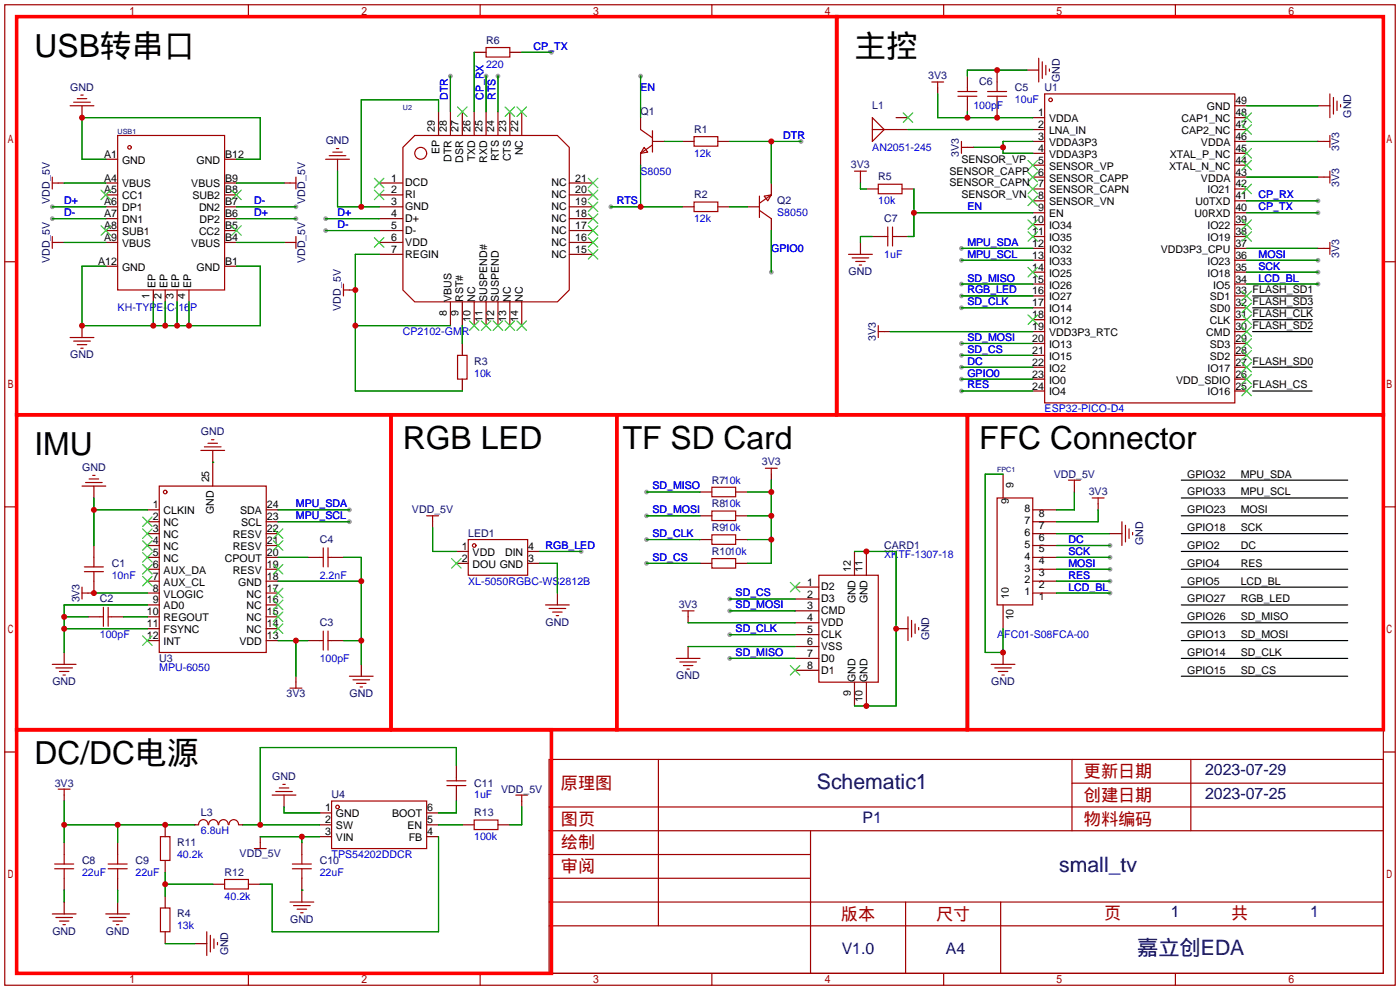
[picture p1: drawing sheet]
<svg xmlns="http://www.w3.org/2000/svg" width="299mm" height="212mm" viewBox="0 0 299 212" stroke-linecap="round" stroke-linejoin="round" font-family="sans-serif">
<g fill="#999">
<circle cx="11.2" cy="44.2" r=".51"/>
<circle cx="11.2" cy="46.7" r=".51"/>
<circle cx="63.2" cy="44.2" r=".51"/>
<circle cx="63.2" cy="46.7" r=".51"/>
<circle cx="69.6" cy="46.7" r=".51"/>
<circle cx="69.6" cy="49.3" r=".51"/>
<circle cx="106.4" cy="16.3" r=".51"/>
<circle cx="96.3" cy="16.3" r=".51"/>
<circle cx="103.9" cy="16.3" r=".51"/>
<circle cx="117.9" cy="11.2" r=".51"/>
<circle cx="171.2" cy="30.2" r=".51"/>
<circle cx="164.8" cy="58.2" r=".51"/>
<circle cx="136.9" cy="16.3" r=".51"/>
<circle cx="130.6" cy="44.2" r=".51"/>
<circle cx="74.7" cy="109" r=".51"/>
<circle cx="74.7" cy="111.5" r=".51"/>
<circle cx="124.2" cy="117.9" r=".51"/>
<circle cx="138.2" cy="105.2" r=".51"/>
<circle cx="138.2" cy="110.2" r=".51"/>
<circle cx="138.2" cy="115.3" r=".51"/>
<circle cx="138.2" cy="120.4" r=".51"/>
<circle cx="156" cy="128" r=".51"/>
<circle cx="156" cy="130.6" r=".51"/>
<circle cx="156" cy="135.6" r=".51"/>
<circle cx="156" cy="140.7" r=".51"/>
<circle cx="237.2" cy="126.7" r=".51"/>
<circle cx="237.2" cy="124.2" r=".51"/>
<circle cx="237.2" cy="121.7" r=".51"/>
<circle cx="237.2" cy="119.1" r=".51"/>
<circle cx="237.2" cy="116.6" r=".51"/>
<circle cx="205.5" cy="53.1" r=".51"/>
<circle cx="205.5" cy="55.6" r=".51"/>
<circle cx="205.5" cy="60.7" r=".51"/>
<circle cx="205.5" cy="63.2" r=".51"/>
<circle cx="205.5" cy="65.8" r=".51"/>
<circle cx="205.5" cy="73.4" r=".51"/>
<circle cx="205.5" cy="75.9" r=".51"/>
<circle cx="205.5" cy="78.5" r=".51"/>
<circle cx="205.5" cy="81" r=".51"/>
<circle cx="205.5" cy="83.6" r=".51"/>
<circle cx="281.7" cy="55.6" r=".51"/>
<circle cx="281.7" cy="58.2" r=".51"/>
<circle cx="281.7" cy="60.7" r=".51"/>
<circle cx="281.7" cy="45.5" r=".51"/>
<circle cx="281.7" cy="42.9" r=".51"/>
</g>
<g fill="none" stroke="#a10000" stroke-width=".25">
<path d="M1 1h297.2v209.6h-297.2zM3.6 3.6h292.1v204.4h-292.1zM53.1 1v2.6M102.6 1v2.6M103.9 10.2h5.1v2h-5.1zM152.1 1v2.6M199.1 17.5h2.6M200.4 17.5v1.3M201.7 1v2.6M204.7 19.6h4.1M206.8 18.8v.8M211.1 19.6h4"/>
<path d="M213.1 17.5v2.1M222 12.4v5.1M222.8 13.2v3.6M223.5 14v2M224.3 14.7v.5M251.2 1v2.6M11.2 37.8v2.6M11.2 39.1h1.2M15 22.6h5.1M15.7 21.8h3.6M16.5 21.1h2M17.3 20.3h.5"/>
<path d="M25.1 29h22.9v33h-22.9zM62 39.1h1.2M63.2 37.8v2.6M69.6 34h5.1M70.4 33.3h3.5M71.1 32.5h2.1M71.9 31.8h.5M86.1 31.5l2.5-2.5h30.5l2.6 2.5v30.5l-2.6 2.5h-30.5l-2.5-2.5zM136.9 27.7l2.5 1.8M137.7 31.5l.7 1-1.5 .3zM139.4 31l-2.5 1.8M139.4 27.9v4.6"/>
<path d="M148.3 29.2h5.1v2h-5.1zM182.6 36.6h2.6M183.9 36.6v1.2M186.4 25.1l2.6 2.6-2.6 2.5zM186.4 27.7h5.1M187.7 39.4h5.1v2h-5.1zM204.7 20.6h4.1M205.5 30.2v2.6M205.5 31.5h1.3M206.8 20.6v.7M211.1 20.6h4M213.1 20.6v2"/>
<path d="M223.3 20.1h40.6v66h-40.6zM283 37.8h1.2M283 30.2h1.2M284.2 20.1v5M284.2 29v2.5M284.2 36.6v2.5M285 20.8v3.6M285.8 21.6v2M286.5 22.4v.5M1 55.9h2.6M11.2 50.5v2.6M11.2 51.8h1.2"/>
<path d="M62 51.8h1.2M63.2 50.5v2.6M148.3 43.2h5.1v2h-5.1zM162.3 45l2.5 1.7M162.3 41.9v4.6M163.3 41.9l1.5-.2-.7 1.2zM164.8 41.7l-2.5 1.7M181.4 54.4h5M182.1 55.1h3.6M182.9 55.9h2M183.6 56.6h.5M189 50.5h.7"/>
<path d="M189.7 48.5v4.1M190.8 48.5v4.1M190.8 50.5h.7M283 53.1h1.2M284.2 51.8v2.6M295.7 55.9h2.5M15 72.1h5.1M15.7 72.9h3.6M16.5 73.7h2M17.3 74.4h.5M73.4 60.7v2.5M73.4 62h1.3"/>
<path d="M97.8 75.9h2v5.1h-2zM187.7 69.6v2.5M187.7 70.9h1.3M42.9 96.3h5.1M43.7 95.5h3.5M44.4 94.7h2.1M45.2 94h.5M1 108.3h2.6M17.5 103.9h5.1M18.3 103.1h3.5M19 102.4h2.1M19.8 101.6h.5"/>
<path d="M20.1 119.1v2.1M34 103.9h22.9v35.5h-22.9zM68.3 119.1h.8M69.1 117.1v4.1M70.1 117.1v4.1M70.1 119.1h.8M91.2 110.2h2.5M92.5 110.2v1.3M100.1 115.3h12.7v7.6h-12.7zM152.1 104.1h5.1v2.1h-5.1zM152.1 109.2h5.1v2.1h-5.1zM152.1 114.3h5.1v2h-5.1z"/>
<path d="M152.1 119.4h5.1v2h-5.1zM163.6 100.1h2.5M164.8 100.1v1.2M213.1 106.4h7.6v22.9h-7.6zM228.3 102.6h2.6M229.6 102.6v1.3M233.4 106.4h2.6M234.7 106.4v1.3M239.8 111.5v5.1M240.5 112.3v3.5M241.3 113v2.1M242.1 113.8v.5"/>
<path d="M295.7 108.3h2.5M17.5 125.5v2.5M17.5 126.7h1.3M18 122.2h4.1M18 121.2h4.1M20.1 122.2v2M21.3 131.8h.8M22.1 129.8v4.1M23.1 129.8v4.1M23.1 131.8h.8M68.3 136.9h.8M69.1 134.9v4"/>
<path d="M70.1 134.9v4M70.1 136.9h.8M116.6 129.3h5.1M117.3 130h3.6M118.1 130.8h2M118.9 131.6h.5M145.8 130.6h2.5M147.1 130.6v1.2M175 122.9h12.7v22.9h-12.7zM194.1 131.8v5.1M194.8 132.6v3.5M195.6 133.4v2"/>
<path d="M196.3 134.1v.5M11.2 142h5.1M11.9 142.7h3.6M12.7 143.5h2M13.5 144.3h.5M62 147.1h2.5M63.2 145.8v1.3M74.7 144.5h5.1M75.4 145.3h3.6M76.2 146.1h2M77 146.8h.5M144.5 140.7h5.1"/>
<path d="M145.3 141.5h3.5M146 142.2h2.1M146.8 143h.5M211.8 142h5.1M212.6 142.7h3.6M213.4 143.5h2M214.1 144.3h.5M1 160.7h2.6M12.4 168.7h2.6M13.7 168.7v1.2M34.3 178.8h2v5.1h-2zM42.4 176.3a1.01 1.01 0 0 1 1.1-1.1 1.01 1.01 0 0 1 1 1.1"/>
<path d="M44.6 176.3a1.01 1.01 0 0 1 1-1.1 1.01 1.01 0 0 1 1 1.1M46.8 176.3a1.01 1.01 0 0 1 1-1.1 1.01 1.01 0 0 1 1 1.1M48.9 176.3a1.01 1.01 0 0 1 1.1-1.1 1.01 1.01 0 0 1 1 1.1M58.2 169.9h5M58.9 169.2h3.6M59.7 168.4h2M60.5 167.6h.5M70.9 171.2h20.3v10.2h-20.3zM95.5 167.9h4.1M95.5 166.9h4.1M97.5 166.1v.8M97.5 167.9v.8"/>
<path d="M101.3 175.3h5.1v2h-5.1zM110.2 169.9h2.6M111.5 169.9v1.3M117.3 162.3h178.4v45.7h-178.4zM117.3 177.5h178.4M117.3 172.5h178.4M140.7 162.3v35.6M173.2 177.5v30.5M229.1 162.3v15.2M229.1 167.4h66.6M254.5 162.3v15.2M295.7 160.7h2.5"/>
<path d="M11.2 195.3h5.1M11.7 185.7h4M11.7 184.7h4M11.9 196.1h3.6M12.7 196.9h2M13.5 197.6h.5M13.7 182.6v2.1M13.7 185.7v2M22.6 195.3h5.1M23.1 185.7h4.1M23.1 184.7h4.1M23.4 196.1h3.5"/>
<path d="M24.1 196.9h2.1M24.9 197.6h.5M25.1 182.6v2.1M25.1 185.7v2M34.3 194.1h2v5h-2zM44.2 199.1v5.1M45 199.9v3.6M48 188h5.1v2h-5.1zM54.4 181.4h2.5M55.6 180.1v1.3M62 192.8h5.1M62.5 185.7h4"/>
<path d="M62.5 184.7h4M62.7 193.5h3.6M63.5 194.3h2M64.3 195.1h.5M64.5 182.6v2.1M64.5 185.7v2M117.3 182.6h55.9M117.3 197.9h178.4M117.3 192.8h178.4M117.3 187.7h55.9M193.5 192.8v15.2M213.9 192.8v15.2"/>
<path d="M45.7 200.7v2M46.5 201.4v.5M53.1 208v2.6M102.6 208v2.6M152.1 208v2.6M201.7 208v2.6M251.2 208v2.6"/>
<circle cx="27.7" cy="31.5" r=".38"/>
<circle cx="89.9" cy="32.8" r="1.27"/>
<circle cx="224.5" cy="21.3" r=".38"/>
<circle cx="35.3" cy="105.2" r=".38"/>
<circle cx="101.3" cy="116.6" r=".38"/>
<circle cx="72.1" cy="172.5" r=".38"/>
</g>
<g fill="none" stroke="#870000" stroke-width=".25">
<path d="M101.3 11.2h2.6M109 11.2h2.5M200.4 18.8v1.3M206.8 16.3v2.5M213.1 15v2.5M219.5 15h2.5M12.4 39.1h1.3M17.5 22.6v2.5M22.6 39.1h2.5M22.6 34h2.5M48 39.1h2.5M48 34h2.5"/>
<path d="M60.7 39.1h1.3M72.1 34v2.6M81 39.1h5.1M93.7 23.9v5.1M96.3 23.9v5.1M98.8 23.9v5.1M101.3 23.9v5.1M103.9 23.9v5.1M106.4 23.9v5.1M109 23.9v5.1M111.5 23.9v5.1M121.7 39.1h5"/>
<path d="M136.9 25.1v2.6M136.9 32.8v2.5M139.4 30.2h2.6M145.8 30.2h2.5M153.4 30.2h2.6M164.8 39.1v2.6M183.9 37.8v1.3M191.5 25.1h2.6M191.5 27.7h2.6M206.8 21.3v2.6M206.8 31.5h1.2M213.1 22.6v2.5"/>
<path d="M220.7 25.1h2.6M220.7 27.7h2.6M220.7 30.2h2.6M220.7 32.8h2.6M220.7 35.3h2.6M220.7 37.8h2.6M263.9 25.1h2.5M263.9 27.7h2.5M263.9 30.2h2.5M263.9 32.8h2.5M263.9 35.3h2.5M263.9 37.8h2.5"/>
<path d="M263.9 22.6h2.5M281.7 30.2h1.3M281.7 37.8h1.3M281.7 22.6h2.5M12.4 51.8h1.3M22.6 56.9h2.5M22.6 51.8h2.5M22.6 49.3h2.5M22.6 46.7h2.5M22.6 44.2h2.5M22.6 41.7h2.5M48 56.9h2.5"/>
<path d="M48 51.8h2.5M48 49.3h2.5M48 46.7h2.5M48 44.2h2.5M48 41.7h2.5M60.7 51.8h1.3M81 51.8h5.1M81 49.3h5.1M81 46.7h5.1M81 44.2h5.1M81 41.7h5.1M81 54.4h5.1"/>
<path d="M121.7 51.8h5M121.7 49.3h5M121.7 46.7h5M121.7 44.2h5M121.7 41.7h5M121.7 54.4h5M145.8 44.2h2.5M153.4 44.2h2.6M159.8 44.2h2.5M164.8 46.7v2.6M183.9 51.8v2.6M185.2 40.4h2.5"/>
<path d="M186.4 50.5h2.6M191.5 50.5h2.6M192.8 40.4h2.5M220.7 40.4h2.6M220.7 42.9h2.6M220.7 45.5h2.6M220.7 48h2.6M220.7 50.5h2.6M220.7 53.1h2.6M220.7 55.6h2.6M220.7 58.2h2.6M263.9 40.4h2.5"/>
<path d="M263.9 42.9h2.5M263.9 45.5h2.5M263.9 48h2.5M263.9 50.5h2.5M263.9 53.1h2.5M263.9 55.6h2.5M263.9 58.2h2.5M281.7 53.1h1.3M17.5 69.6v2.5M32.8 62v2.5M35.3 62v2.5M37.8 62v2.5"/>
<path d="M40.4 62v2.5M74.7 62h1.2M96.3 64.5v5.1M98.8 64.5v5.1M98.8 73.4v2.5M101.3 64.5v5.1M103.9 64.5v5.1M106.4 64.5v5.1M109 64.5v5.1M111.5 64.5v5.1M189 70.9h1.2M220.7 60.7h2.6"/>
<path d="M220.7 63.2h2.6M220.7 65.8h2.6M220.7 68.3h2.6M220.7 70.9h2.6M220.7 73.4h2.6M220.7 75.9h2.6M220.7 78.5h2.6M263.9 60.7h2.5M263.9 63.2h2.5M263.9 65.8h2.5M263.9 68.3h2.5M263.9 70.9h2.5"/>
<path d="M263.9 73.4h2.5M263.9 75.9h2.5M263.9 78.5h2.5M45.5 96.3v7.6M98.8 81v2.6M220.7 81h2.6M220.7 83.6h2.6M263.9 81h2.5M263.9 83.6h2.5M20.1 103.9v2.5M20.1 116.6v2.5M31.5 109h2.5"/>
<path d="M31.5 111.5h2.5M31.5 114h2.5M31.5 116.6h2.5M31.5 119.1h2.5M56.9 109h2.5M56.9 111.5h2.5M56.9 114h2.5M56.9 116.6h2.5M56.9 119.1h2.5M65.8 119.1h2.5M70.9 119.1h2.5M92.5 111.5v1.3"/>
<path d="M97.5 117.9h2.6M112.8 117.9h2.5M149.6 105.2h2.5M149.6 110.2h2.5M149.6 115.3h2.5M157.2 105.2h2.6M157.2 110.2h2.6M157.2 115.3h2.6M164.8 101.3v1.3M182.6 117.9v5M185.2 117.9v5M214.4 101.3v5.1"/>
<path d="M220.7 109h5.1M220.7 111.5h5.1M220.7 114h5.1M220.7 116.6h5.1M220.7 119.1h5.1M229.6 103.9v1.3M234.7 107.7v1.3M237.2 114h2.6M13.7 139.4v2.6M18.8 131.8h2.5M20.1 124.2v2.5h-1.3M23.9 131.8h2.5"/>
<path d="M31.5 121.7h2.5M31.5 124.2h2.5M31.5 126.7h2.5M31.5 129.3h2.5M31.5 131.8h2.5M31.5 134.4h2.5M31.5 136.9h2.5M56.9 121.7h2.5M56.9 124.2h2.5M56.9 126.7h2.5M56.9 129.3h2.5M56.9 131.8h2.5"/>
<path d="M56.9 134.4h2.5M56.9 136.9h2.5M65.8 136.9h2.5M70.9 136.9h2.5M97.5 120.4h2.6M112.8 120.4h2.5M119.1 126.7v2.6M147.1 131.8v1.3M147.1 138.2v2.5M149.6 120.4h2.5M157.2 120.4h2.6M169.9 138.2h5.1"/>
<path d="M169.9 135.6h5.1M169.9 133.1h5.1M169.9 130.6h5.1M169.9 128h5.1M169.9 125.5h5.1M191.5 134.4h2.6M214.4 129.3v5.1M214.4 139.4v2.6M220.7 121.7h5.1M220.7 124.2h5.1M220.7 126.7h5.1M63.2 144.5v1.3"/>
<path d="M77.2 142v2.5M169.9 143.3h5.1M169.9 140.7h5.1M182.6 145.8v5.1M185.2 145.8v5.1M13.7 169.9v1.3M35.3 176.3v2.5M41.7 176.3h.7M51.1 176.3h.7M55.6 178.8v1.3M60.7 169.9v2.6M68.3 173.7h2.6"/>
<path d="M68.3 176.3h2.6M68.3 178.8h2.6M91.2 173.7h2.5M91.2 176.3h2.5M91.2 178.8h2.5M97.5 163.6v2.5M97.5 168.7v2.5M98.8 176.3h2.5M106.4 176.3h2.6M111.5 171.2v1.3M13.7 180.1v2.5M13.7 187.7v2.5"/>
<path d="M13.7 192.8v2.5M25.1 180.1v2.5M25.1 187.7v2.5M25.1 192.8v2.5M35.3 183.9v2.5M35.3 191.5v2.6M35.3 199.1v2.6M45.5 189h2.5M53.1 189h2.5M64.5 180.1v2.5M64.5 187.7v5.1M41.7 201.7h2.5"/>
</g>
<g fill="none" stroke="#3c3" stroke-width=".25">
<path d="M80 38.1l2 2M82 38.1l-2 2M97.8 22.9l2 2M99.8 22.9l-2 2M107.9 22.9l2.1 2M110 22.9l-2.1 2M110.5 22.9l2 2M112.5 22.9l-2 2M125.7 38.1l2.1 2M127.8 38.1l-2.1 2M193 24.1l2.1 2.1M195.1 24.1l-2.1 2.1"/>
<path d="M219.7 34.3l2 2M219.7 36.8l2 2.1M219.7 39.4l2 2M221.7 34.3l-2 2M221.7 36.8l-2 2.1M221.7 39.4l-2 2M265.4 39.4l2.1 2M265.4 34.3l2.1 2M265.4 31.8l2.1 2M265.4 26.7l2.1 2M265.4 24.1l2.1 2.1M267.5 39.4l-2.1 2"/>
<path d="M267.5 34.3l-2.1 2M267.5 31.8l-2.1 2M267.5 26.7l-2.1 2M267.5 24.1l-2.1 2.1M21.6 48.3l2 2M21.6 40.6l2 2.1M23.6 48.3l-2 2M23.6 40.6l-2 2.1M49.5 40.6l2.1 2.1M49.5 48.3l2.1 2M51.6 40.6l-2.1 2.1M51.6 48.3l-2.1 2"/>
<path d="M80 40.6l2 2.1M80 50.8l2 2M82 40.6l-2 2.1M82 50.8l-2 2M125.7 53.3l2.1 2.1M125.7 50.8l2.1 2M125.7 48.3l2.1 2M125.7 45.7l2.1 2.1M125.7 43.2l2.1 2M125.7 40.6l2.1 2.1M127.8 43.2l-2.1 2M127.8 45.7l-2.1 2.1"/>
<path d="M127.8 48.3l-2.1 2M127.8 50.8l-2.1 2M127.8 53.3l-2.1 2.1M127.8 40.6l-2.1 2.1M219.7 41.9l2 2M219.7 47l2 2M219.7 49.5l2 2.1M219.7 57.2l2 2M221.7 41.9l-2 2M221.7 47l-2 2M221.7 49.5l-2 2.1M221.7 57.2l-2 2"/>
<path d="M265.4 49.5l2.1 2.1M265.4 47l2.1 2M267.5 49.5l-2.1 2.1M267.5 47l-2.1 2M100.3 68.6l2.1 2M102.4 68.6l-2.1 2M102.9 68.6l2 2M104.9 68.6l-2 2M105.4 68.6l2 2M107.4 68.6l-2 2M107.9 68.6l2.1 2M110 68.6l-2.1 2"/>
<path d="M110.5 68.6l2 2M112.5 68.6l-2 2M219.7 67.3l2 2M221.7 67.3l-2 2M265.4 77.5l2.1 2M265.4 74.9l2.1 2.1M265.4 72.4l2.1 2M265.4 69.8l2.1 2.1M265.4 67.3l2.1 2M265.4 64.8l2.1 2M265.4 62.2l2.1 2.1M267.5 77.5l-2.1 2"/>
<path d="M267.5 74.9l-2.1 2.1M267.5 72.4l-2.1 2M267.5 69.8l-2.1 2.1M267.5 67.3l-2.1 2M267.5 64.8l-2.1 2M267.5 62.2l-2.1 2.1M265.4 82.5l2.1 2.1M265.4 80l2.1 2M267.5 82.5l-2.1 2.1M267.5 80l-2.1 2M30.5 110.5l2 2M30.5 113l2 2.1"/>
<path d="M30.5 115.6l2 2M30.5 118.1l2 2M32.5 110.5l-2 2M32.5 113l-2 2.1M32.5 115.6l-2 2M32.5 118.1l-2 2M58.4 115.6l2.1 2M58.4 113l2.1 2.1M60.5 113l-2.1 2.1M60.5 115.6l-2.1 2M96.5 119.4l2.1 2M98.6 119.4l-2.1 2"/>
<path d="M30.5 120.6l2 2.1M30.5 123.2l2 2M30.5 135.9l2 2M32.5 120.6l-2 2.1M32.5 123.2l-2 2M32.5 135.9l-2 2M58.4 133.4l2.1 2M58.4 130.8l2.1 2M58.4 128.3l2.1 2M58.4 125.7l2.1 2.1M58.4 120.6l2.1 2.1M60.5 120.6l-2.1 2.1"/>
<path d="M60.5 133.4l-2.1 2M60.5 130.8l-2.1 2M60.5 128.3l-2.1 2M60.5 125.7l-2.1 2.1M168.9 124.5l2 2M170.9 124.5l-2 2M168.9 142.2l2 2.1M170.9 142.2l-2 2.1"/>
</g>
<path d="M3.6 3.6h175.2v85h-175.2zM178.8 3.6h116.9v85h-116.9zM3.6 88.6h80v67.4h-80zM83.6 88.6h48.2v67.4h-48.2zM131.8 88.6h75v67.4h-75zM206.8 88.6h88.9v67.4h-88.9zM3.6 156h114.3v52h-114.3z" fill="none" stroke="#f00" stroke-width=".76"/>
<g fill="none" stroke="#008700" stroke-width=".25">
<path d="M96.3 16.3v7.6M101.3 11.2v12.7M103.9 16.3v7.6M106.4 16.3v7.6M111.5 11.2h6.4M136.9 16.3v8.8M219.5 15h-12.7v1.3M13.7 39.1h8.9M22.6 34h-5.1v-8.9h38.1v8.9h-5.1M50.5 39.1h10.2M72.1 36.6v7.6h8.9M93.7 23.9v-2.6h-16.5v22.9"/>
<path d="M136.9 35.3v8.9M142 30.2h3.8M156 30.2h15.2M164.8 30.2v8.9M183.9 39.1v1.3h1.3M194.1 27.7h26.6M200.4 20.1v5h20.3M206.8 23.9v1.2M208 31.5h6.4M220.7 30.2h-6.3v2.6h6.3M266.4 30.2h15.3M266.4 37.8h15.3"/>
<path d="M266.4 22.6h15.3M11.2 44.2h11.4M11.2 46.7h11.4M13.7 51.8h8.9M22.6 56.9h-5.1v12.7h38.1v-12.7h-5.1M50.5 51.8h10.2M50.5 44.2h12.7M50.5 46.7h12.7M69.6 46.7h11.4M69.6 49.3h11.4M81 54.4h-5.1v29.2h22.9M130.6 44.2h15.2"/>
<path d="M156 44.2h3.8M164.8 49.3v8.9M186.4 50.5h-2.5v1.3M195.3 45.5h25.4M195.3 40.4v10.1h-1.2M205.5 53.1h15.2M205.5 55.6h15.2M266.4 53.1h15.3M266.4 55.6h15.3M266.4 58.2h15.3M266.4 45.5h15.3M266.4 42.9h15.3"/>
<path d="M32.8 64.5v5.1M35.3 64.5v5.1M37.8 64.5v5.1M40.4 64.5v5.1M75.9 69.6h20.4M98.8 69.6v3.8M190.2 70.9h30.5M205.5 60.7h15.2M205.5 63.2h15.2M205.5 65.8h15.2M205.5 73.4h15.2M205.5 75.9h15.2"/>
<path d="M205.5 78.5h15.2M266.4 60.7h15.3M45.5 98.8h.1M205.5 83.6h15.2M205.5 81h15.2M20.1 106.4v10.2M20.1 109h11.4M59.4 109h15.3M59.4 119.1h6.4M59.4 111.5h15.3M73.4 119.1h3.8v22.9M92.5 112.8v5.1h5"/>
<path d="M115.3 117.9h8.9M138.2 105.2h11.4M138.2 110.2h11.4M138.2 115.3h11.4M159.8 105.2h5M159.8 110.2h5M159.8 115.3h5M164.8 102.6v17.8h-5M182.6 117.9h8.9v33h-8.9M214.4 101.3h-3.8v38.1h3.8v-5M225.8 119.1h11.4M225.8 116.6h11.4"/>
<path d="M225.8 114h11.4M229.6 105.2v3.8h-3.8M234.7 109v2.5h-8.9M13.7 131.8h5.1M13.7 134.4h17.8M20.1 126.7h11.4M26.4 131.8h5.1M31.5 129.3h-17.8v10.1M59.4 136.9h6.4M59.4 124.2h17.8M63.2 136.9v7.6M73.4 136.9h3.8"/>
<path d="M115.3 120.4h3.8v6.3M138.2 120.4h11.4M147.1 138.2h22.8M147.1 133.1h22.8M156 128h13.9M156 130.6h13.9M156 135.6h13.9M225.8 126.7h11.4M225.8 124.2h11.4M225.8 121.7h11.4M156 140.7h13.9M13.7 171.2v8.9"/>
<path d="M13.7 176.3h28M25.1 176.3v3.8M51.8 176.3h16.5M55.6 178.8h12.7M60.7 172.5v1.2h7.6M64.5 178.8v1.3M93.7 178.8v20.3h-35.5v-10.1h-2.6M93.7 176.3h5.1M97.5 163.6v-3.8h-41.9v16.5M97.5 171.2v2.5h-3.8M111.5 172.5v3.8h-2.5M13.7 190.2v2.6"/>
<path d="M25.1 190.2v2.6M35.3 186.4v5.1M35.3 189h10.2M64.5 190.2h.1M35.3 201.7h6.4"/>
</g>
<g fill="none" stroke="#000" stroke-width=".25">
<path d="M267.7 63.2h12.7M267.7 65.8h12.7M267.7 68.3h12.7M267.7 70.9h12.7M267.7 78.5h12.7M267.7 83.6h12.7M252.5 102.6h35.5M252.5 106.4h35.5M252.5 110.2h35.5M252.5 114h35.5M252.5 117.9h35.5M252.5 121.7h35.5"/>
<path d="M252.5 125.5h35.5M252.5 129.3h35.5M252.5 133.1h35.5M252.5 136.9h35.5M252.5 140.7h35.5M252.5 144.5h35.5"/>
</g>
<g fill="#c00">
<circle cx="17.5" cy="69.6" r=".63"/>
<circle cx="32.8" cy="69.6" r=".63"/>
<circle cx="35.3" cy="69.6" r=".63"/>
<circle cx="37.8" cy="69.6" r=".63"/>
<circle cx="40.4" cy="69.6" r=".63"/>
<circle cx="17.5" cy="25.1" r=".63"/>
<circle cx="75.9" cy="69.6" r=".63"/>
<circle cx="75.9" cy="62" r=".63"/>
<circle cx="77.2" cy="44.2" r=".63"/>
<circle cx="164.8" cy="30.2" r=".63"/>
<circle cx="136.9" cy="44.2" r=".63"/>
<circle cx="20.1" cy="109" r=".63"/>
<circle cx="20.1" cy="126.7" r=".63"/>
<circle cx="13.7" cy="131.8" r=".63"/>
<circle cx="13.7" cy="134.4" r=".63"/>
<circle cx="77.2" cy="136.9" r=".63"/>
<circle cx="77.2" cy="124.2" r=".63"/>
<circle cx="63.2" cy="136.9" r=".63"/>
<circle cx="164.8" cy="105.2" r=".63"/>
<circle cx="164.8" cy="110.2" r=".63"/>
<circle cx="164.8" cy="115.3" r=".63"/>
<circle cx="191.5" cy="134.4" r=".63"/>
<circle cx="185.2" cy="117.9" r=".63"/>
<circle cx="185.2" cy="150.9" r=".63"/>
<circle cx="214.4" cy="31.5" r=".63"/>
<circle cx="195.3" cy="45.5" r=".63"/>
<circle cx="206.8" cy="25.1" r=".63"/>
<circle cx="213.1" cy="25.1" r=".63"/>
<circle cx="213.1" cy="15" r=".63"/>
<circle cx="55.6" cy="176.3" r=".63"/>
<circle cx="35.3" cy="189" r=".63"/>
<circle cx="35.3" cy="176.3" r=".63"/>
<circle cx="25.1" cy="176.3" r=".63"/>
<circle cx="13.7" cy="176.3" r=".63"/>
<circle cx="64.5" cy="178.8" r=".63"/>
<circle cx="214.4" cy="139.4" r=".63"/>
</g>
<g font-size="6.8">
<text x="7.4" y="12.1">USB转串口</text>
<text x="182.6" y="12.1">主控</text>
<text x="86.1" y="95.9">RGB LED</text>
<text x="133.1" y="95.9">TF SD Card</text>
<text x="209.3" y="95.9">FFC Connector</text>
<text x="7.4" y="97.2">IMU</text>
<text x="7.4" y="163.2">DC/DC电源</text>
</g>
<g font-size="4.5" fill="#000080">
<text x="174.6" y="168.6">Schematic1</text>
<text x="226.4" y="186.3">small_tv</text>
<text x="243" y="204.1">嘉立创EDA</text>
</g>
<g font-size="3.7" fill="#a00000">
<text x="231.6" y="166.1">更新日期</text>
<text x="119.9" y="168.6">原理图</text>
<text x="231.6" y="171.2">创建日期</text>
<text x="119.9" y="176.3">图页</text>
<text x="231.6" y="176.3">物料编码</text>
<text x="119.9" y="181.3">绘制</text>
<text x="119.9" y="186.4">审阅</text>
<text x="179.7" y="196.6">版本</text>
<text x="200" y="196.6">尺寸</text>
<text x="236" y="196.3">页</text>
<text x="263.1" y="196.3">共</text>
</g>
<g font-size="3.4" fill="#000080">
<text x="257.6" y="165.7">2023-07-29</text>
<text x="257.6" y="170.8">2023-07-25</text>
<text x="184.4" y="175.9">P1</text>
<text x="250.3" y="196">1</text>
<text x="280" y="196">1</text>
<text x="179.9" y="203.8">V1.0</text>
<text x="202.1" y="203.8">A4</text>
</g>
<g font-size="2.3" fill="#000080">
<text x="103.9" y="9.4">R6</text>
<text x="198.4" y="17">3V3</text>
<text x="226.5" y="17.5" transform="rotate(-90 226.5 17.5)">GND</text>
<text x="15" y="19.4">GND</text>
<text x="186.4" y="23.3">L1</text>
<text x="209.3" y="18.3">C6</text>
<text x="216.9" y="19.5">C5</text>
<text x="223.3" y="19.5">U1</text>
<text x="136.9" y="24.6">Q1</text>
<text x="148.3" y="28.4">R1</text>
<text x="288.8" y="25.1" transform="rotate(-90 288.8 25.1)">GND</text>
<text x="69.6" y="30.8">GND</text>
<text x="181.9" y="35.9">3V3</text>
<text x="204.9" y="33.5" transform="rotate(-90 204.9 33.5)">3V3</text>
<text x="286.2" y="32.2" transform="rotate(-90 286.2 32.2)">3V3</text>
<text x="187.7" y="38.6">R5</text>
<text x="286.2" y="39.9" transform="rotate(-90 286.2 39.9)">3V3</text>
<text x="10.6" y="43.5" transform="rotate(-90 10.6 43.5)">VDD_5V</text>
<text x="65.2" y="43.5" transform="rotate(-90 65.2 43.5)">VDD_5V</text>
<text x="148.3" y="42.4">R2</text>
<text x="166.1" y="43.7">Q2</text>
<text x="189" y="47.5">C7</text>
<text x="10.6" y="56.2" transform="rotate(-90 10.6 56.2)">VDD_5V</text>
<text x="65.2" y="56.2" transform="rotate(-90 65.2 56.2)">VDD_5V</text>
<text x="181.4" y="58.8">GND</text>
<text x="286.2" y="55.1" transform="rotate(-90 286.2 55.1)">3V3</text>
<text x="72.9" y="66.4" transform="rotate(-90 72.9 66.4)">VDD_5V</text>
<text x="15" y="76.5">GND</text>
<text x="101.3" y="77.9">R3</text>
<text x="187.2" y="72.9" transform="rotate(-90 187.2 72.9)">3V3</text>
<text x="42.9" y="93">GND</text>
<text x="17.5" y="100.7">GND</text>
<text x="162.8" y="99.4">3V3</text>
<text x="152.1" y="103.3">R710k</text>
<text x="225.2" y="102.1">VDD_5V</text>
<text x="232.7" y="105.7">3V3</text>
<text x="88" y="109.7">VDD_5V</text>
<text x="152.1" y="108.4">R810k</text>
<text x="152.1" y="113.5">R910k</text>
<text x="68.3" y="116">C4</text>
<text x="100.1" y="114.8">LED1</text>
<text x="152.1" y="118.6">R1010k</text>
<text x="189" y="117.3">CARD1</text>
<text x="244.3" y="116.6" transform="rotate(-90 244.3 116.6)">GND</text>
<text x="23.9" y="121.1">C1</text>
<text x="17" y="128.8" transform="rotate(-90 17 128.8)">3V3</text>
<text x="21.3" y="128.7">C2</text>
<text x="145" y="129.9">3V3</text>
<text x="68.3" y="133.8">C3</text>
<text x="116.6" y="133.7">GND</text>
<text x="198.6" y="136.9" transform="rotate(-90 198.6 136.9)">GND</text>
<text x="34" y="141.4">U3</text>
<text x="11.2" y="146.4">GND</text>
<text x="61.2" y="148.9">3V3</text>
<text x="74.7" y="148.9">GND</text>
<text x="144.5" y="145.1">GND</text>
<text x="211.9" y="146.4">GND</text>
<text x="58.2" y="166.7">GND</text>
<text x="11.7" y="168.1">3V3</text>
<text x="70.9" y="170.7">U4</text>
<text x="101.3" y="168.1">C11</text>
<text x="107.1" y="169.4">VDD_5V</text>
<text x="42.9" y="174.5">L3</text>
<text x="101.3" y="174.5">R13</text>
<text x="17.5" y="184.6">C8</text>
<text x="29" y="184.6">C9</text>
<text x="37.8" y="180.8">R11</text>
<text x="51.2" y="183.1">VDD_5V</text>
<text x="68.3" y="184.6">C10</text>
<text x="48" y="187.2">R12</text>
<text x="37.8" y="196.1">R4</text>
<text x="62" y="197.2">GND</text>
<text x="11.2" y="199.7">GND</text>
<text x="22.6" y="199.7">GND</text>
<text x="48.7" y="204.2" transform="rotate(-90 48.7 204.2)">GND</text>
</g>
<g font-size="2.3" fill="#00f">
<text x="114" y="10.6">CP_TX</text>
<text x="103.9" y="14.4">220</text>
<text x="95.7" y="21.3" transform="rotate(-90 95.7 21.3)">DTR</text>
<text x="103.3" y="21.3" transform="rotate(-90 103.3 21.3)">CP_RX</text>
<text x="105.9" y="21.3" transform="rotate(-90 105.9 21.3)">RTS</text>
<text x="136.9" y="19.5">EN</text>
<text x="208" y="23.3">100pF</text>
<text x="216.9" y="22.1">10uF</text>
<text x="167.4" y="29.7">DTR</text>
<text x="148.3" y="33.5">12k</text>
<text x="186.4" y="32.2">AN2051-245</text>
<text x="136.9" y="37.3">S8050</text>
<text x="13.7" y="43.7">D+</text>
<text x="13.7" y="46.2">D-</text>
<text x="54.4" y="43.7">D-</text>
<text x="54.4" y="46.2">D+</text>
<text x="72.1" y="46.2">D+</text>
<text x="131.8" y="43.7">RTS</text>
<text x="148.3" y="47.5">12k</text>
<text x="166.1" y="46.2">S8050</text>
<text x="187.7" y="43.7">10k</text>
<text x="206.8" y="44.9">EN</text>
<text x="269" y="44.9">CP_TX</text>
<text x="269" y="42.4">CP_RX</text>
<text x="72.1" y="48.7">D-</text>
<text x="164.8" y="53.8">GPIO0</text>
<text x="206.8" y="52.5">MPU_SDA</text>
<text x="189" y="55.1">1uF</text>
<text x="206.8" y="55.1">MPU_SCL</text>
<text x="269" y="55.1">MOSI</text>
<text x="269" y="57.6">SCK</text>
<text x="206.8" y="60.2">SD_MISO</text>
<text x="206.8" y="62.7">RGB_LED</text>
<text x="206.8" y="65.2">SD_CLK</text>
<text x="269" y="60.2">LCD_BL</text>
<text x="25.1" y="66.5">KH-TYPE-C-16P</text>
<text x="86.1" y="71.6">CP2102-GMR</text>
<text x="206.8" y="72.9">SD_MOSI</text>
<text x="206.8" y="75.4">SD_CS</text>
<text x="206.8" y="77.9">DC</text>
<text x="101.3" y="80.5">10k</text>
<text x="206.8" y="80.5">GPIO0</text>
<text x="206.8" y="83">RES</text>
<text x="223.3" y="88.1">ESP32-PICO-D4</text>
<text x="139.4" y="104.6">SD_MISO</text>
<text x="63.2" y="108.4">MPU_SDA</text>
<text x="63.2" y="111">MPU_SCL</text>
<text x="139.4" y="109.7">SD_MOSI</text>
<text x="116.6" y="117.3">RGB_LED</text>
<text x="139.4" y="114.8">SD_CLK</text>
<text x="139.4" y="119.9">SD_CS</text>
<text x="189" y="119.3">XKTF-1307-18</text>
<text x="228.3" y="118.6">SCK</text>
<text x="228.3" y="116">DC</text>
<text x="23.9" y="123.7">10nF</text>
<text x="68.3" y="123.7">2.2nF</text>
<text x="100.1" y="124.9">XL-5050RGBC-WS2812B</text>
<text x="228.3" y="123.7">RES</text>
<text x="228.3" y="121.1">MOSI</text>
<text x="157.2" y="127.5">SD_CS</text>
<text x="157.2" y="130">SD_MOSI</text>
<text x="228.3" y="126.2">LCD_BL</text>
<text x="21.3" y="136.4">100pF</text>
<text x="157.2" y="135.1">SD_CLK</text>
<text x="213.1" y="136.4">AFC01-S08FCA-00</text>
<text x="34" y="143.5">MPU-6050</text>
<text x="68.3" y="141.4">100pF</text>
<text x="157.2" y="140.2">SD_MISO</text>
<text x="101.3" y="170.7">1uF</text>
<text x="42.9" y="178.3">6.8uH</text>
<text x="101.3" y="179.5">100k</text>
<text x="37.8" y="183.4">40.2k</text>
<text x="70.9" y="183.4">TPS54202DDCR</text>
<text x="17.5" y="187.2">22uF</text>
<text x="29" y="187.2">22uF</text>
<text x="68.3" y="187.2">22uF</text>
<text x="48" y="192.2">40.2k</text>
<text x="37.8" y="198.6">13k</text>
</g>
<g font-size="2.3">
<text x="257.9" y="23.6">GND</text>
<text x="264" y="22.3">49</text>
<text x="92.9" y="28.2" transform="rotate(-90 92.9 28.2)">29</text>
<text x="95.5" y="28.2" transform="rotate(-90 95.5 28.2)">28</text>
<text x="98" y="28.2" transform="rotate(-90 98 28.2)">27</text>
<text x="100.5" y="28.2" transform="rotate(-90 100.5 28.2)">26</text>
<text x="103.1" y="28.2" transform="rotate(-90 103.1 28.2)">25</text>
<text x="105.6" y="28.2" transform="rotate(-90 105.6 28.2)">24</text>
<text x="108.2" y="28.2" transform="rotate(-90 108.2 28.2)">23</text>
<text x="110.7" y="28.2" transform="rotate(-90 110.7 28.2)">22</text>
<text x="221.9" y="24.8">1</text>
<text x="221.9" y="27.4">2</text>
<text x="221.9" y="29.9">3</text>
<text x="224.2" y="26.1">VDDA</text>
<text x="224.2" y="28.6">LNA_IN</text>
<text x="252.5" y="28.6">CAP2_NC</text>
<text x="252.5" y="26.1">CAP1_NC</text>
<text x="264" y="29.9">46</text>
<text x="264" y="27.4">47</text>
<text x="264" y="24.8">48</text>
<text x="22.2" y="33.7">A1</text>
<text x="26.1" y="35">GND</text>
<text x="42" y="35">GND</text>
<text x="48.1" y="33.7">B12</text>
<text x="93.9" y="33" transform="rotate(-90 93.9 33)">EP</text>
<text x="96.5" y="34.6" transform="rotate(-90 96.5 34.6)">DTR</text>
<text x="99" y="34.7" transform="rotate(-90 99 34.7)">DSR</text>
<text x="101.6" y="34.5" transform="rotate(-90 101.6 34.5)">TXD</text>
<text x="104.1" y="34.7" transform="rotate(-90 104.1 34.7)">RXD</text>
<text x="106.6" y="34.5" transform="rotate(-90 106.6 34.5)">RTS</text>
<text x="109.2" y="34.5" transform="rotate(-90 109.2 34.5)">CTS</text>
<text x="111.7" y="33.2" transform="rotate(-90 111.7 33.2)">NC</text>
<text x="205.5" y="34.8">SENSOR_VP</text>
<text x="221.9" y="32.5">4</text>
<text x="221.9" y="35">5</text>
<text x="224.2" y="31.2">VDDA3P3</text>
<text x="224.2" y="33.7">VDDA3P3</text>
<text x="250" y="33.7">XTAL_P_NC</text>
<text x="256.7" y="31.2">VDDA</text>
<text x="264" y="35">44</text>
<text x="264" y="32.5">45</text>
<text x="22.2" y="41.3">A5</text>
<text x="22.2" y="38.8">A4</text>
<text x="26.1" y="40.1">VBUS</text>
<text x="40.9" y="40.1">VBUS</text>
<text x="48.1" y="38.8">B9</text>
<text x="48.1" y="41.3">B8</text>
<text x="83.6" y="38.8">1</text>
<text x="83.6" y="41.3">2</text>
<text x="86.6" y="39.8">DCD</text>
<text x="117.9" y="39.8">NC</text>
<text x="122.9" y="41.3">20</text>
<text x="122.9" y="38.8">21</text>
<text x="202.9" y="37.3">SENSOR_CAPP</text>
<text x="202.9" y="39.8">SENSOR_CAPN</text>
<text x="221.9" y="37.5">6</text>
<text x="221.9" y="40.1">7</text>
<text x="224.2" y="36.3">SENSOR_VP</text>
<text x="224.2" y="38.8">SENSOR_CAPP</text>
<text x="224.2" y="41.3">SENSOR_CAPN</text>
<text x="249.9" y="36.3">XTAL_N_NC</text>
<text x="256.7" y="38.8">VDDA</text>
<text x="258" y="41.3">IO21</text>
<text x="264" y="40.1">42</text>
<text x="264" y="37.5">43</text>
<text x="22.2" y="46.4">A7</text>
<text x="22.2" y="43.9">A6</text>
<text x="26.1" y="47.7">DN1</text>
<text x="26.1" y="45.2">DP1</text>
<text x="26.1" y="42.6">CC1</text>
<text x="41.1" y="42.6">SUB2</text>
<text x="42.5" y="45.2">DN2</text>
<text x="42.7" y="47.7">DP2</text>
<text x="48.1" y="43.9">B7</text>
<text x="48.1" y="46.4">B6</text>
<text x="83.6" y="43.9">3</text>
<text x="83.6" y="46.4">4</text>
<text x="86.6" y="42.4">RI</text>
<text x="86.6" y="44.9">GND</text>
<text x="86.6" y="47.4">D+</text>
<text x="117.9" y="47.4">NC</text>
<text x="117.9" y="44.9">NC</text>
<text x="117.9" y="42.4">NC</text>
<text x="122.9" y="46.4">18</text>
<text x="122.9" y="43.9">19</text>
<text x="205.5" y="42.4">SENSOR_VN</text>
<text x="220.6" y="47.7">10</text>
<text x="221.9" y="42.6">8</text>
<text x="221.9" y="45.2">9</text>
<text x="224.2" y="43.9">SENSOR_VN</text>
<text x="224.2" y="46.4">EN</text>
<text x="255.3" y="46.4">U0RXD</text>
<text x="255.5" y="43.9">U0TXD</text>
<text x="264" y="47.7">39</text>
<text x="264" y="45.2">40</text>
<text x="264" y="42.6">41</text>
<text x="22.2" y="51.5">A9</text>
<text x="22.2" y="49">A8</text>
<text x="26.1" y="52.8">VBUS</text>
<text x="26.1" y="50.2">SUB1</text>
<text x="40.9" y="52.8">VBUS</text>
<text x="42.5" y="50.2">CC2</text>
<text x="48.1" y="49">B5</text>
<text x="48.1" y="51.5">B4</text>
<text x="83.6" y="49">5</text>
<text x="83.6" y="51.5">6</text>
<text x="86.6" y="50">D-</text>
<text x="86.6" y="52.5">VDD</text>
<text x="117.9" y="52.5">NC</text>
<text x="117.9" y="50">NC</text>
<text x="122.9" y="51.5">16</text>
<text x="122.9" y="49">17</text>
<text x="220.6" y="50.2">11</text>
<text x="220.6" y="52.8">12</text>
<text x="224.2" y="49">IO34</text>
<text x="224.2" y="51.5">IO35</text>
<text x="258" y="51.5">IO19</text>
<text x="258" y="49">IO22</text>
<text x="264" y="52.8">37</text>
<text x="264" y="50.2">38</text>
<text x="21" y="56.6">A12</text>
<text x="26.1" y="57.9">GND</text>
<text x="42" y="57.9">GND</text>
<text x="48.1" y="56.6">B1</text>
<text x="83.6" y="54">7</text>
<text x="86.6" y="55.1">REGIN</text>
<text x="117.9" y="55.1">NC</text>
<text x="122.9" y="54">15</text>
<text x="220.6" y="55.3">13</text>
<text x="220.6" y="57.9">14</text>
<text x="224.2" y="54">IO32</text>
<text x="224.2" y="56.6">IO33</text>
<text x="224.2" y="59.1">IO25</text>
<text x="248.1" y="54">VDD3P3_CPU</text>
<text x="258" y="59.1">IO18</text>
<text x="258" y="56.6">IO23</text>
<text x="264" y="57.9">35</text>
<text x="264" y="55.3">36</text>
<text x="32" y="63.8" transform="rotate(-90 32 63.8)">1</text>
<text x="33.2" y="61.5" transform="rotate(-90 33.2 61.5)">EP</text>
<text x="34.5" y="63.8" transform="rotate(-90 34.5 63.8)">2</text>
<text x="35.8" y="61.5" transform="rotate(-90 35.8 61.5)">EP</text>
<text x="37" y="63.8" transform="rotate(-90 37 63.8)">3</text>
<text x="38.3" y="61.5" transform="rotate(-90 38.3 61.5)">EP</text>
<text x="39.6" y="63.8" transform="rotate(-90 39.6 63.8)">4</text>
<text x="40.9" y="61.5" transform="rotate(-90 40.9 61.5)">EP</text>
<text x="96.5" y="64.5" transform="rotate(-90 96.5 64.5)">VBUS</text>
<text x="99" y="64.5" transform="rotate(-90 99 64.5)">RST#</text>
<text x="101.6" y="64.5" transform="rotate(-90 101.6 64.5)">NC</text>
<text x="104.1" y="64.5" transform="rotate(-90 104.1 64.5)">SUSPEND#</text>
<text x="106.6" y="64.5" transform="rotate(-90 106.6 64.5)">SUSPEND</text>
<text x="109.2" y="64.5" transform="rotate(-90 109.2 64.5)">NC</text>
<text x="111.7" y="64.5" transform="rotate(-90 111.7 64.5)">NC</text>
<text x="220.6" y="60.4">15</text>
<text x="220.6" y="62.9">16</text>
<text x="220.6" y="65.5">17</text>
<text x="224.2" y="61.7">IO26</text>
<text x="224.2" y="64.2">IO27</text>
<text x="258.6" y="64.2">SD1</text>
<text x="259.3" y="61.7">IO5</text>
<text x="264" y="65.5">32 FLASH_SD3</text>
<text x="264" y="62.9">33 FLASH_SD1</text>
<text x="264" y="60.4">34</text>
<text x="95.5" y="67.5" transform="rotate(-90 95.5 67.5)">8</text>
<text x="98" y="67.5" transform="rotate(-90 98 67.5)">9</text>
<text x="100.5" y="68.8" transform="rotate(-90 100.5 68.8)">10</text>
<text x="103.1" y="68.8" transform="rotate(-90 103.1 68.8)">11</text>
<text x="105.6" y="68.8" transform="rotate(-90 105.6 68.8)">12</text>
<text x="108.2" y="68.8" transform="rotate(-90 108.2 68.8)">13</text>
<text x="110.7" y="68.8" transform="rotate(-90 110.7 68.8)">14</text>
<text x="220.6" y="68">18</text>
<text x="220.6" y="70.6">19</text>
<text x="224.2" y="66.7">IO14</text>
<text x="224.2" y="69.3">IO12</text>
<text x="224.2" y="71.8">VDD3P3_RTC</text>
<text x="257.8" y="71.8">CMD</text>
<text x="258.6" y="69.3">CLK</text>
<text x="258.6" y="66.7">SD0</text>
<text x="264" y="70.6">30 FLASH_SD2</text>
<text x="264" y="68">31 FLASH_CLK</text>
<text x="220.6" y="73.1">20</text>
<text x="220.6" y="75.6">21</text>
<text x="224.2" y="74.4">IO13</text>
<text x="224.2" y="76.9">IO15</text>
<text x="258.6" y="76.9">SD2</text>
<text x="258.6" y="74.4">SD3</text>
<text x="264" y="75.6">28</text>
<text x="264" y="73.1">29</text>
<text x="220.6" y="78.2">22</text>
<text x="220.6" y="80.7">23</text>
<text x="220.6" y="83.3">24</text>
<text x="224.2" y="79.4">IO2</text>
<text x="224.2" y="82">IO0</text>
<text x="251.4" y="82">VDD_SDIO</text>
<text x="258" y="79.4">IO17</text>
<text x="264" y="83.3">25 FLASH_CS</text>
<text x="264" y="80.7">26</text>
<text x="264" y="78.2">27 FLASH_SD0</text>
<text x="224.2" y="84.5">IO4</text>
<text x="258" y="84.5">IO16</text>
<text x="44.7" y="103.1" transform="rotate(-90 44.7 103.1)">25</text>
<text x="215.6" y="107.7" transform="rotate(-90 215.6 107.7)">9</text>
<text x="216.6" y="104.4" transform="rotate(-90 216.6 104.4)">9</text>
<text x="253.7" y="102.1">GPIO32</text>
<text x="253.7" y="105.9">GPIO33</text>
<text x="265.2" y="102.1">MPU_SDA</text>
<text x="265.2" y="105.9">MPU_SCL</text>
<text x="32.6" y="108.7">1</text>
<text x="32.6" y="111.2">2</text>
<text x="32.6" y="113.7">3</text>
<text x="35" y="109.9">CLKIN</text>
<text x="35" y="112.5">NC</text>
<text x="45.7" y="109.9" transform="rotate(-90 45.7 109.9)">GND</text>
<text x="51.3" y="109.9">SDA</text>
<text x="51.5" y="112.5">SCL</text>
<text x="57" y="113.7">22</text>
<text x="57" y="111.2">23</text>
<text x="57" y="108.7">24</text>
<text x="219" y="112">7</text>
<text x="219" y="109.4">8</text>
<text x="222" y="113">7</text>
<text x="222" y="110.5">8</text>
<text x="253.7" y="109.7">GPIO23</text>
<text x="253.7" y="113.5">GPIO18</text>
<text x="265.2" y="109.7">MOSI</text>
<text x="265.2" y="113.5">SCK</text>
<text x="32.6" y="116.3">4</text>
<text x="32.6" y="118.8">5</text>
<text x="35" y="115">NC</text>
<text x="35" y="117.5">NC</text>
<text x="49.8" y="117.5">RESV</text>
<text x="49.8" y="115">RESV</text>
<text x="57" y="118.8">20</text>
<text x="57" y="116.3">21</text>
<text x="98.7" y="117.5">1</text>
<text x="101" y="118.8">VDD</text>
<text x="107.9" y="118.8">DIN</text>
<text x="112.9" y="117.5">4</text>
<text x="219" y="119.6">4</text>
<text x="219" y="117.1">5</text>
<text x="219" y="114.5">6</text>
<text x="222" y="118.1">5</text>
<text x="222" y="115.5">6</text>
<text x="253.7" y="117.3">GPIO2</text>
<text x="265.2" y="117.3">DC</text>
<text x="32.6" y="121.4">6</text>
<text x="32.6" y="123.9">7</text>
<text x="35" y="120.1">NC</text>
<text x="35" y="122.6">AUX_DA</text>
<text x="35" y="125.2">AUX_CL</text>
<text x="48" y="120.1">CPOUT</text>
<text x="49.8" y="122.6">RESV</text>
<text x="50.9" y="125.2">GND</text>
<text x="57" y="123.9">18</text>
<text x="57" y="121.4">19</text>
<text x="98.7" y="120.1">2</text>
<text x="101" y="121.4">DOU GND</text>
<text x="112.9" y="120.1">3</text>
<text x="172.5" y="125.2">1</text>
<text x="181.8" y="122.2" transform="rotate(-90 181.8 122.2)">12</text>
<text x="184.4" y="122.2" transform="rotate(-90 184.4 122.2)">11</text>
<text x="219" y="124.7">2</text>
<text x="219" y="122.1">3</text>
<text x="222" y="125.7">2</text>
<text x="222" y="123.2">3</text>
<text x="222" y="120.6">4</text>
<text x="253.7" y="121.1">GPIO4</text>
<text x="253.7" y="124.9">GPIO5</text>
<text x="265.2" y="121.1">RES</text>
<text x="265.2" y="124.9">LCD_BL</text>
<text x="31.4" y="131.5">10</text>
<text x="32.6" y="126.4">8</text>
<text x="32.6" y="129">9</text>
<text x="35" y="127.7">VLOGIC</text>
<text x="35" y="130.2">AD0</text>
<text x="52.7" y="130.2">NC</text>
<text x="52.7" y="127.7">NC</text>
<text x="57" y="131.5">15</text>
<text x="57" y="129">16</text>
<text x="57" y="126.4">17</text>
<text x="172.5" y="130.2">3</text>
<text x="172.5" y="127.7">2</text>
<text x="175.5" y="131.3">CMD</text>
<text x="175.5" y="128.7">D3</text>
<text x="175.5" y="126.2">D2</text>
<text x="182.8" y="129" transform="rotate(-90 182.8 129)">GND</text>
<text x="185.4" y="129" transform="rotate(-90 185.4 129)">GND</text>
<text x="215.6" y="128" transform="rotate(-90 215.6 128)">10</text>
<text x="219" y="127.2">1</text>
<text x="222" y="128.2">1</text>
<text x="253.7" y="128.7">GPIO27</text>
<text x="265.2" y="128.7">RGB_LED</text>
<text x="31.4" y="134.1">11</text>
<text x="31.4" y="136.6">12</text>
<text x="35" y="132.8">REGOUT</text>
<text x="35" y="135.3">FSYNC</text>
<text x="35" y="137.9">INT</text>
<text x="51.2" y="137.9">VDD</text>
<text x="52.7" y="135.3">NC</text>
<text x="52.7" y="132.8">NC</text>
<text x="57" y="136.6">13</text>
<text x="57" y="134.1">14</text>
<text x="172.5" y="137.9">6</text>
<text x="172.5" y="135.3">5</text>
<text x="172.5" y="132.8">4</text>
<text x="175.5" y="136.3">CLK</text>
<text x="175.5" y="133.8">VDD</text>
<text x="216.6" y="132.6" transform="rotate(-90 216.6 132.6)">10</text>
<text x="253.7" y="132.6">GPIO26</text>
<text x="253.7" y="136.4">GPIO13</text>
<text x="265.2" y="132.6">SD_MISO</text>
<text x="265.2" y="136.4">SD_MOSI</text>
<text x="172.5" y="142.9">8</text>
<text x="172.5" y="140.4">7</text>
<text x="175.5" y="144">D1</text>
<text x="175.5" y="141.4">D0</text>
<text x="175.5" y="138.9">VSS</text>
<text x="253.7" y="140.2">GPIO14</text>
<text x="253.7" y="144">GPIO15</text>
<text x="265.2" y="140.2">SD_CLK</text>
<text x="265.2" y="144">SD_CS</text>
<text x="181.8" y="148.8" transform="rotate(-90 181.8 148.8)">9</text>
<text x="182.8" y="145.8" transform="rotate(-90 182.8 145.8)">GND</text>
<text x="185.4" y="145.8" transform="rotate(-90 185.4 145.8)">GND</text>
<text x="184.4" y="150.1" transform="rotate(-90 184.4 150.1)">10</text>
<text x="69.5" y="173.4">1</text>
<text x="91.3" y="173.4">6</text>
<text x="69.5" y="176">2</text>
<text x="69.5" y="178.5">3</text>
<text x="71.8" y="174.7">GND</text>
<text x="71.8" y="177.2">SW</text>
<text x="71.8" y="179.8">VIN</text>
<text x="83.8" y="174.7">BOOT</text>
<text x="87.1" y="177.2">EN</text>
<text x="87.3" y="179.8">FB</text>
<text x="91.3" y="178.5">4</text>
<text x="91.3" y="176">5</text>
</g>
<g font-size="1.5" fill="#000080">
<text x="86.1" y="23.5">U2</text>
<text x="25.1" y="28.6">USB1</text>
<text x="213.1" y="101">FPC1</text>
</g>
</svg>
